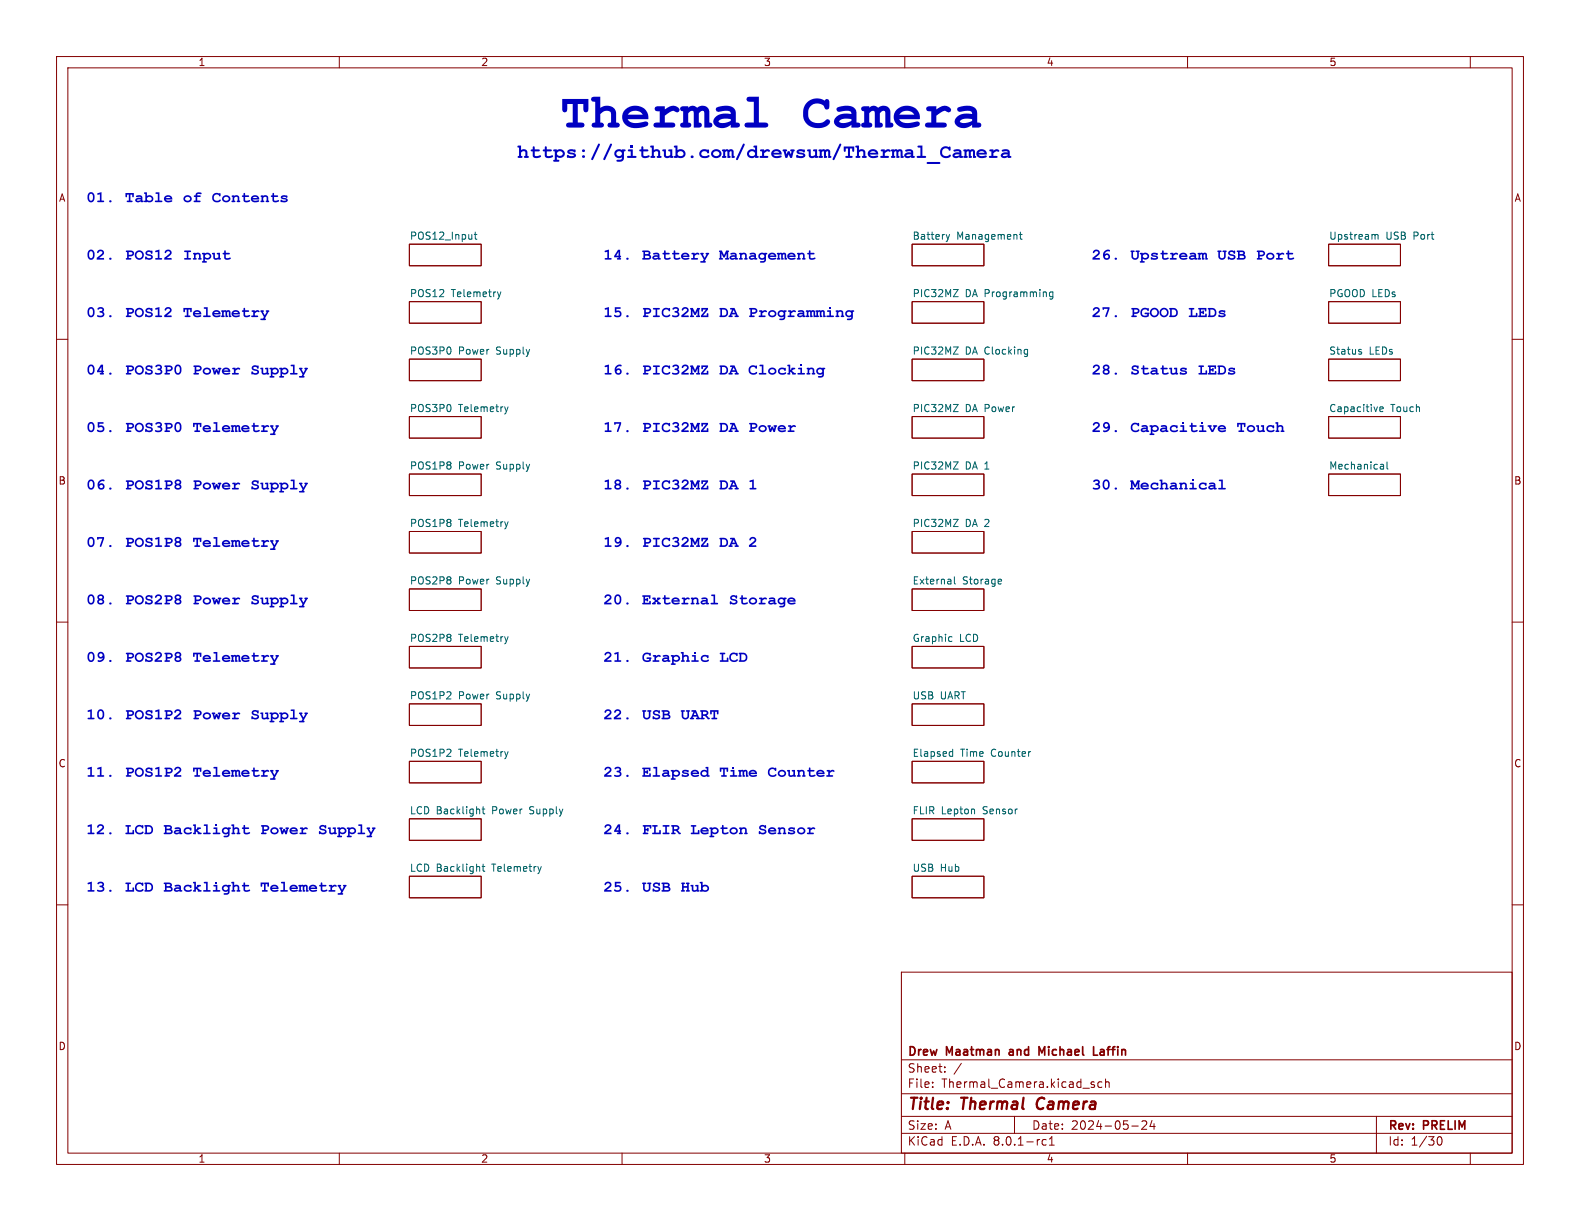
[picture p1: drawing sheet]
<svg xmlns="http://www.w3.org/2000/svg" width="279mm" height="216mm" viewBox="0 0 279 216" stroke-linecap="round" stroke-linejoin="round" font-family="sans-serif">
<g fill="none" stroke="#840000" stroke-width=".18">
<path d="M10 10h259.4v195.9h-259.4zM12 12h255.4v191.9h-255.4zM60 10v2M110 10v2M160 10v2M210 10v2M260 10v2M10 60h2M72.4 53.3h12.7v3.9h-12.7zM72.4 43.2h12.7v3.8h-12.7zM161.3 43.2h12.7v3.8h-12.7zM161.3 53.3h12.7v3.9h-12.7z"/>
<path d="M234.9 53.3h12.7v3.9h-12.7zM234.9 43.2h12.7v3.8h-12.7zM267.4 60h2M72.4 73.7h12.7v3.8h-12.7zM72.4 63.5h12.7v3.8h-12.7zM161.3 73.7h12.7v3.8h-12.7zM161.3 63.5h12.7v3.8h-12.7zM234.9 73.7h12.7v3.8h-12.7zM234.9 63.5h12.7v3.8h-12.7zM72.4 94h12.7v3.8h-12.7zM72.4 83.8h12.7v3.8h-12.7zM161.3 83.8h12.7v3.8h-12.7z"/>
<path d="M161.3 94h12.7v3.8h-12.7zM234.9 83.8h12.7v3.8h-12.7zM10 110h2M72.4 114.3h12.7v3.8h-12.7zM72.4 104.1h12.7v3.9h-12.7zM161.3 104.1h12.7v3.9h-12.7zM161.3 114.3h12.7v3.8h-12.7zM267.4 110h2M72.4 124.5h12.7v3.8h-12.7zM72.4 134.6h12.7v3.8h-12.7zM161.3 124.5h12.7v3.8h-12.7zM161.3 134.6h12.7v3.8h-12.7z"/>
<path d="M10 160h2M72.4 154.9h12.7v3.9h-12.7zM72.4 144.8h12.7v3.8h-12.7zM161.3 154.9h12.7v3.9h-12.7zM161.3 144.8h12.7v3.8h-12.7zM267.4 160h2M159.4 171.9h108v32h-108zM159.4 197.4h108M159.4 193.4h108M159.4 187.4h108M164.9 192.1v.2M164.9 191.4v.1"/>
<path d="M167.1 189.4v.2M167.1 188.7v.1M170 188l-1.3 1.9M179.4 197.4v3M193.1 191.8l.4 .1 .1 .2-.2 .2h-.3M193.1 191.3l.4 .1M194.9 191.4l-.5-.1-.3 .3v.4l.2 .2h.6M195.5 191.4l.2-.1 .4 .1v.9M195.5 190.8v1.5M200.1 199.1h1.2M201.9 198.3l.6-.1 .2 .1 .1 .3-.9 1.1h.9M203.7 198.1l-.3 1.1h.9"/>
<path d="M204.1 198.7v1M243.4 197.4v6.5M60 203.9v2M110 203.9v2M159.4 200.4h108M160 203.9v2M185 201.6l-.4-.1-.3 .3v.4l.1 .2h.6M185.6 202.5h.8M185.6 201.4l.4-.4v1.5M210 203.9v2M254.1 201.6l.2-.5 .2-.1a.8 .8 0 0 1 .5 .7 .8 .8 0 0 1-.5 .8l-.2-.2-.2-.4M260 203.9v2"/>
</g>
<path d="M183.6 194.4a1.27 1.27 0 0 0 0 1.6" fill="none" stroke="#840000" stroke-width=".4"/>
<path d="M178.5 186.1v.4M184.7 185.1l-.5 1-.5-1v1.5M193.4 185.1v1.5h.7M194.7 185.6h-.1M194.7 186a.29 .29 0 0 0-.2 .3 .29 .29 0 0 0 .2 .3" fill="none" stroke="#840000" stroke-width=".3"/>
<g fill="none" stroke="#006464" stroke-width=".18">
<path d="M83.9 41.5h.4M84 41v1.1l.3 .2M88 51.6l.3 .9M88.3 52.5l-.1 .3M88.6 51.6l-.3 .9M167.3 41.5l.3 .8M167.6 42.3l-.2 .4M167.9 41.5l-.3 .8M168.6 51.2h.8l-.8 1.3h.8M180.3 41.5h.4M180.4 41v1.1l.3 .2M186.2 51.7l-.4-.1-.2 .3 .1 .5h.5"/>
<path d="M186.2 51.6v1l-.3 .3-.3-.1M243.1 41.5l.1 .1M243.2 41.6l.1-.1h.3l.1 .8M243.2 41.6v.7M89.2 71.9l.3 .9M89.5 72.8l-.1 .3M89.8 71.9l-.3 .9M168.6 71.5h.8l-.8 1.3h.8M168.6 61.4h.8l-.8 1.2h.8M181.3 61.8h.4M181.7 62.6h-.4M181.7 61.8v1l-.2 .2"/>
<path d="M240.4 62.2l.3 .1 .1 .1-.2 .2h-.2M240.4 61.8h.3M244 72.4l.6-.2-.1-.2-.3-.1-.2 .2 .1 .6h.4M89.2 92.3l.3 .8M89.5 93.1l-.1 .3M89.8 92.3l-.3 .8M168.6 81.7h.8l-.8 1.2h.8M168.6 91.8h.8l-.8 1.3h.8M244.2 82.1l.4 .1 .1 .7M244.7 82.9h-.5M244.7 82.4l-.5 .1M245.3 81.7v1.1l.2 .1"/>
<path d="M89.2 112.6l.3 .8M89.5 113.4l-.1 .3M89.8 112.6l-.3 .8M168 112.6h.3M168.3 113.4h-.3M168.8 102v1.1l.1 .2M176.9 102.4l.2 .3-.6 .1M177.1 103.2l-.2 .1M89.2 132.9l.3 .8M89.5 133.7l-.1 .3M89.8 132.9l-.3 .8M168.1 132.9l.4 .1"/>
<path d="M168.5 132.5v1.2M168.5 133.7h-.4M85.3 153.2h.4M85.3 143.1h.4M85.4 142.6v1.1l.3 .2M85.4 152.8v1.1l.3 .2M95.7 153.2l-.3 .9"/>
</g>
<g fill="#0000c2">
<path d="M47.8 75.2h.5v.2l-.1 .1 .3 .6 .4-.6-.2-.1v-.2h.6v.2l-.8 1.2h.2v.3h-.9v-.2l.4-.1 .2-.2-.6-1z"/>
<path d="M39.7 44.3h.2v.4h.7l-.1 .3h-.6l.1 .6h.4a.25 .25 0 0 1 .2-.1 .25 .25 0 0 1 .2 .2 .72 .72 0 0 1-1.2-.1v-.6l-.3-.2 .3-.1z"/>
<path d="M29.1 34.7a.76 .76 0 0 1 .9-.2 .76 .76 0 0 1 .5 .8h-1.2l.3 .2h.4a.3 .3 0 0 1 .5 0 .84 .84 0 0 1-.9 .3 .84 .84 0 0 1-.6-.8h1.2l-.5-.2-.4 .2h-.3z"/>
<path d="M49.7 34.7l.4-.2 .4 .1a.2 .2 0 0 1 .3 0 .2 .2 0 0 1-.1 .3 .2 .2 0 0 1-.2-.1l-.6 .1 .4 .1a.43 .43 0 0 1 .6 .4 .43 .43 0 0 1-.6 .4l-.4-.1a.21 .21 0 0 1-.3 0 .21 .21 0 0 1 .1-.3 .21 .21 0 0 1 .3 .1l.6-.1-.4-.2a.4 .4 0 0 1-.4-.1 .4 .4 0 0 1-.1-.4z"/>
<path d="M46.1 54.9h.5v.2l-.1 .1 .3 .5 .4-.5-.2-.1v-.2h.6v.2l-.8 1.2h.2v.3h-.9v-.2l.4-.1 .2-.3-.6-.9z"/>
<path d="M123.8 44.8l.6-.1v.2l-.1 .1 .3 .6 .3-.6h-.1v-.2l.6-.1v.2l-.8 1.3h.2v.2h-.9v-.2h.4l.2-.3-.7-.9z"/>
<path d="M168.7 26.5a.92 .92 0 0 1 1.3 .4v.7h.3v.3h-.6v-.2l-.3 .2a.66 .66 0 0 1-1-.4l.8 .1 .5-.1v-.2h-.6l-.3 .2h-.4a.94 .94 0 0 1 1.3-.5 .66 .66 0 0 0-.9-.2l-.2-.2z"/>
<path d="M170.4 26.5l.5-.1v.1a.41 .41 0 0 1 .6 0 .51 .51 0 0 1 .6-.1 .51 .51 0 0 1 .3 .4v.8h.2v.3h-.5v-1l-.2-.2-.2 .2v.7h.1v.3h-.5v-1l-.1-.2-.3 .2v.7h.2v.3h-.6l-.2-.2 .3-.1v-.8l-.2-.1z"/>
<path d="M172.8 26.7a.95 .95 0 0 1 1.1-.3 .95 .95 0 0 1 .6 .9h-1.5l.4 .3h.4a.51 .51 0 0 1 .7 .1 1.05 1.05 0 0 1-1.1 .3 1.05 1.05 0 0 1-.7-1h1.4a.64 .64 0 0 0-1.1 0h-.3z"/>
<path d="M175 26.5l.7-.1v.2h.1a.48 .48 0 0 1 .5-.2 .48 .48 0 0 1 .4 .4l-.2 .1a.57 .57 0 0 0-.8 .2v.5h.6l.1 .3h-1.5v-.3h.4v-.8l-.3-.1z"/>
<path d="M177.2 26.5a.92 .92 0 0 1 1.4 .4v.7h.2v.3h-.6v-.2l-.3 .2a.66 .66 0 0 1-.9-.4l.7 .1 .5-.1v-.2h-.5l-.4 .2h-.3a.94 .94 0 0 1 1.2-.5 .66 .66 0 0 0-.9-.2l-.2-.2z"/>
<path d="M144.5 65.2l.4-.2 .5 .1v-.1l.5 .1v.2h-.2l-.1 1.2-.4 .3-.5-.1v-.2l.6-.1 .1-.3a.68 .68 0 0 1-1.1-.5h.3a.39 .39 0 0 0 .6 .4 .39 .39 0 0 0 .1-.7 .39 .39 0 0 0-.7 .3h-.3z"/>
<path d="M43.1 145.9h.2v.4h.7l-.1 .3h-.6l.1 .6h.4a.25 .25 0 0 1 .2-.1 .25 .25 0 0 1 .2 .2 .72 .72 0 0 1-1.1-.1v-.6l-.3-.2 .3-.1z"/>
<path d="M47.8 136.2h.5v.2h-.1l.3 .6 .4-.6h-.2v-.2h.6v.2l-.8 1.2h.2v.3h-.9v-.3h.4l.2-.3-.6-.9z"/>
<path d="M43.1 156.1h.2v.4h.7l-.1 .2-.6 .1 .1 .6h.4a.25 .25 0 0 1 .2-.1 .25 .25 0 0 1 .2 .1 .72 .72 0 0 1-1.1-.1v-.5l-.3-.2 .3-.1z"/>
<path d="M59.7 156.5h.6v.2l-.2 .1 .4 .5 .3-.5-.1-.1v-.2h.5l.1 .2-.8 1.2h.1l.1 .3h-1v-.2l.5-.1 .1-.3-.6-.9z"/>
<path d="M47.8 115.9h.5v.2h-.1l.3 .6 .4-.6h-.2v-.2h.6v.2l-.8 1.2h.2v.2h-.9v-.2h.4l.2-.3-.6-.9z"/>
<path d="M47.8 95.6l.5-.1v.2l-.1 .1 .3 .6 .4-.6h-.2v-.2l.6-.1v.2l-.8 1.3h.2v.2h-.9v-.2h.4l.2-.3-.6-.9z"/>
<path d="M125.8 105.2l.7-.1v1.5h.4l.1 .2h-1.3v-.2h.5v-1.2h-.4z"/>
<path d="M139.4 105.9a.76 .76 0 0 1 .8-.2 .76 .76 0 0 1 .5 .7h-1.2l.3 .2h.4a.3 .3 0 0 1 .5 .1 .84 .84 0 0 1-.9 .2 .84 .84 0 0 1-.6-.8h1.2l-.4-.2-.5 .2h-.3z"/>
<path d="M124.1 116a1.14 1.14 0 0 1 1.2 0l-.1 .4a.5 .5 0 0 0-.6-.3 .5 .5 0 0 0-.4 .5l.2 .1 .5 .1a.26 .26 0 0 1 .2-.2 .26 .26 0 0 1 .3 .2 .74 .74 0 0 1-1.1 .2 .74 .74 0 0 1-.2-1z"/>
<path d="M213.6 75.2h.6l.1 .2-.2 .1 .3 .6 .3-.6-.2-.1v-.2h.7l.1 .1-.3 .2-.5 .9h-.3l-.4-.9-.2-.1z"/>
<path d="M215.5 75.4a.76 .76 0 0 1 .8-.2 .76 .76 0 0 1 .5 .7h-1.2l.3 .2h.4a.3 .3 0 0 1 .5 .1 .84 .84 0 0 1-.9 .2 .84 .84 0 0 1-.6-.7h1.2l-.4-.3-.5 .3h-.3z"/>
<path d="M215.6 84.9l.6-.1v1.5h.5v.2h-1.2v-.2h.4v-1.2h-.3z"/>
<path d="M124 136.3l.5-.2 .5 .1v-.3h-.2v-.2l.5-.1v1.5l.2 .1-.1 .1-.4 .1v-.2a.68 .68 0 0 1-.7 .1 .68 .68 0 0 1-.5-.5h.3a.39 .39 0 0 0 .6 .3 .39 .39 0 0 0 0-.7l-.4 .1-.2 .3h-.3z"/>
<path d="M146.2 136.2l.5-.1v.2l.2-.1a.36 .36 0 0 1 .4-.1 .36 .36 0 0 1 .2 .4h-.1a.5 .5 0 0 0-.7 .2v.4h.6v.2h-1.2v-.2h.4v-.7h-.3z"/>
<path d="M227.7 44.3h.2l.1 .4h.6v.3h-.6v.6h.4a.25 .25 0 0 1 .3-.1 .25 .25 0 0 1 .2 .2 .72 .72 0 0 1-1.2-.1v-.6l-.3-.2 .3-.1z"/>
<path d="M208.7 65.2l.4-.2h.5a.2 .2 0 0 1 .2 .1 .2 .2 0 0 1 0 .3 .2 .2 0 0 1-.3-.1l-.5 .1 .3 .1a.43 .43 0 0 1 .6 .4 .43 .43 0 0 1-.6 .4l-.4-.1a.21 .21 0 0 1-.2 0 .21 .21 0 0 1 0-.3 .21 .21 0 0 1 .3 0h.6l-.4-.2a.4 .4 0 0 1-.4-.1 .4 .4 0 0 1-.1-.4z"/>
</g>
<g font-size="8.8" fill="#0000c2">
<text x="99.1" y="23.6">Thermal</text>
<text x="141.7" y="23.6">Camera</text>
</g>
<text font-size="3.5" fill="#0000c2" x="91.4" y="28.4">https://github.com/drewsum/Thermal_Camera</text>
<g font-size="2.8" fill="#0000c2">
<text x="15.2" y="36.1">01.</text>
<text x="22.1" y="36.1">Table</text>
<text x="32.3" y="36.1">of</text>
<text x="37.4" y="36.1">Contents</text>
<text x="15.2" y="46.3">02.</text>
<text x="22.1" y="46.3">POS12 Input</text>
<text x="106.7" y="46.3">14.</text>
<text x="113.5" y="46.3">Battery</text>
<text x="127.2" y="46.3">Management</text>
<text x="193" y="46.3">26.</text>
<text x="199.9" y="46.3">Upstream</text>
<text x="215.2" y="46.3">USB Port</text>
<text x="15.2" y="56.4">03.</text>
<text x="22.1" y="56.4">POS12 Telemetry</text>
<text x="106.7" y="56.4">15.</text>
<text x="113.5" y="56.4">PIC32MZ DA Programming</text>
<text x="193" y="56.4">27.</text>
<text x="199.9" y="56.4">PGOODLEDs</text>
<text x="15.2" y="66.6">04.</text>
<text x="22.1" y="66.6">POS3P0 Power Supply</text>
<text x="106.7" y="66.6">16.</text>
<text x="113.5" y="66.6">PIC32MZ DA Clocking</text>
<text x="193" y="66.6">28.</text>
<text x="199.9" y="66.6">Status</text>
<text x="211.8" y="66.6">LEDs</text>
<text x="15.2" y="76.7">05.</text>
<text x="22.1" y="76.7">POS3P0 Telemetry</text>
<text x="106.7" y="76.7">17.</text>
<text x="113.5" y="76.7">PIC32MZ DA Power</text>
<text x="193" y="76.7">29.</text>
<text x="199.9" y="76.7">Capacitive</text>
<text x="218.6" y="76.7">Touch</text>
<text x="15.2" y="86.9">06.</text>
<text x="22.1" y="86.9">POS1P8 Power Supply</text>
<text x="106.7" y="86.9">18.</text>
<text x="113.5" y="86.9">PIC32MZ DA 1</text>
<text x="193" y="86.9">30.</text>
<text x="199.9" y="86.9">Mechanical</text>
<text x="15.2" y="97.1">07.</text>
<text x="22.1" y="97.1">POS1P8 Telemetry</text>
<text x="106.7" y="97.1">19.</text>
<text x="113.5" y="97.1">PIC32MZ DA 2</text>
<text x="15.2" y="107.2">08.</text>
<text x="22.1" y="107.2">POS2P8 Power Supply</text>
<text x="106.7" y="107.2">20.</text>
<text x="113.5" y="107.2">External</text>
<text x="128.9" y="107.2">Storage</text>
<text x="15.2" y="117.4">09.</text>
<text x="22.1" y="117.4">POS2P8 Telemetry</text>
<text x="106.7" y="117.4">21.</text>
<text x="113.5" y="117.4">Graphic</text>
<text x="127.2" y="117.4">LCD</text>
<text x="15.2" y="127.5">10.</text>
<text x="22.1" y="127.5">POS1P2 Power Supply</text>
<text x="106.7" y="127.5">22.</text>
<text x="113.5" y="127.5">USB UART</text>
<text x="15.2" y="137.7">11.</text>
<text x="22.1" y="137.7">POS1P2 Telemetry</text>
<text x="106.7" y="137.7">23.</text>
<text x="113.5" y="137.7">Elapsed</text>
<text x="127.2" y="137.7">Time Counter</text>
<text x="15.2" y="147.9">12.</text>
<text x="22.1" y="147.9">LCD Backlight</text>
<text x="46" y="147.9">Power Supply</text>
<text x="106.7" y="147.9">24.</text>
<text x="113.5" y="147.9">FLIR</text>
<text x="122" y="147.9">Lepton</text>
<text x="134" y="147.9">Sensor</text>
<text x="15.2" y="158">13.</text>
<text x="22.1" y="158">LCD Backlight</text>
<text x="46" y="158">Telemetry</text>
<text x="106.7" y="158">25.</text>
<text x="113.5" y="158">USB Hub</text>
</g>
<g font-size="2.8" fill="#840000">
<text x="160.4" y="196.8">Title:</text>
<text x="170.1" y="196.8">Thermal</text>
<text x="184.2" y="196.8">Camera</text>
</g>
<g font-size="2.1" fill="#840000">
<text x="160.4" y="189.9">Sheet:</text>
<text x="160.4" y="187.1">Drew</text>
<text x="167.4" y="187.1">Maatman</text>
<text x="179.2" y="187.1">and</text>
<text x="185" y="187.1">Michael</text>
<text x="195.2" y="187.1">Laffin</text>
<text x="160.4" y="192.6">File:</text>
<text x="166.5" y="192.6">Thermal_Camera.kicad_sch</text>
<text x="160.4" y="202.8">KiCad</text>
<text x="160.4" y="200">Size:</text>
<text x="167.1" y="200">A</text>
<text x="168.1" y="202.8">E.D.A.</text>
<text x="175.7" y="202.8">8.0.1-rc1</text>
<text x="182.4" y="200">Date:</text>
<text x="189.4" y="200">2024-05-24</text>
<text x="245.4" y="200.2">Rev:</text>
<text x="245.4" y="202.8">Id:</text>
<text x="249.5" y="202.8">1/30</text>
<text x="251.8" y="200.2">PRELIM</text>
</g>
<g font-size="1.8" fill="#840000">
<text x="35" y="11.9">1</text>
<text x="85" y="11.9">2</text>
<text x="135" y="11.9">3</text>
<text x="185" y="11.9">4</text>
<text x="235" y="11.9">5</text>
<text x="10.3" y="35.9">A</text>
<text x="267.7" y="35.9">A</text>
<text x="10.3" y="85.9">B</text>
<text x="267.7" y="85.9">B</text>
<text x="10.3" y="135.9">C</text>
<text x="267.7" y="135.9">C</text>
<text x="10.3" y="185.9">D</text>
<text x="267.7" y="185.9">D</text>
<text x="35" y="205.8">1</text>
<text x="85" y="205.8">2</text>
<text x="135" y="205.8">3</text>
<text x="185" y="205.8">4</text>
<text x="235" y="205.8">5</text>
</g>
<g font-size="1.8" fill="#006464">
<text x="72.4" y="42.5">POS12_Input</text>
<text x="161.3" y="42.5">Battery</text>
<text x="169.2" y="42.5">Management</text>
<text x="234.9" y="42.5">Upstream</text>
<text x="245.1" y="42.5">USB</text>
<text x="250.1" y="42.5">Port</text>
<text x="72.4" y="52.6">POS12</text>
<text x="79.8" y="52.6">Telemetry</text>
<text x="161.3" y="52.6">PIC32MZ</text>
<text x="170.7" y="52.6">DA Programming</text>
<text x="234.9" y="52.6">PGOOD LEDs</text>
<text x="72.4" y="62.8">POS3P0</text>
<text x="81.1" y="62.8">Power</text>
<text x="87.9" y="62.8">Supply</text>
<text x="161.3" y="62.8">PIC32MZ</text>
<text x="170.7" y="62.8">DA Clocking</text>
<text x="234.9" y="62.8">Status</text>
<text x="242.1" y="62.8">LEDs</text>
<text x="72.4" y="72.9">POS3P0</text>
<text x="81.1" y="72.9">Telemetry</text>
<text x="161.3" y="72.9">PIC32MZ</text>
<text x="170.7" y="72.9">DA Power</text>
<text x="234.9" y="72.9">Capacitive</text>
<text x="245.9" y="72.9">Touch</text>
<text x="72.4" y="83.1">POS1P8</text>
<text x="81.1" y="83.1">Power</text>
<text x="87.9" y="83.1">Supply</text>
<text x="161.3" y="83.1">PIC32MZ</text>
<text x="170.7" y="83.1">DA 1</text>
<text x="234.9" y="83.1">Mechanical</text>
<text x="72.4" y="93.3">POS1P8</text>
<text x="81.1" y="93.3">Telemetry</text>
<text x="161.3" y="93.3">PIC32MZ</text>
<text x="170.7" y="93.3">DA 2</text>
<text x="72.4" y="103.4">POS2P8</text>
<text x="81.1" y="103.4">Power</text>
<text x="87.9" y="103.4">Supply</text>
<text x="161.3" y="103.4">External</text>
<text x="170.2" y="103.4">Storage</text>
<text x="72.4" y="113.6">POS2P8</text>
<text x="81.1" y="113.6">Telemetry</text>
<text x="161.3" y="113.6">Graphic</text>
<text x="169.7" y="113.6">LCD</text>
<text x="72.4" y="123.7">POS1P2</text>
<text x="81.1" y="123.7">Power</text>
<text x="87.9" y="123.7">Supply</text>
<text x="161.3" y="123.7">USB</text>
<text x="166.3" y="123.7">UART</text>
<text x="72.4" y="133.9">POS1P2</text>
<text x="81.1" y="133.9">Telemetry</text>
<text x="161.3" y="133.9">Elapsed</text>
<text x="169.8" y="133.9">Time</text>
<text x="175.4" y="133.9">Counter</text>
<text x="72.4" y="144.1">LCD Backlight</text>
<text x="87.1" y="144.1">Power</text>
<text x="93.9" y="144.1">Supply</text>
<text x="161.3" y="144.1">FLIR</text>
<text x="166.5" y="144.1">Lepton</text>
<text x="173.9" y="144.1">Sensor</text>
<text x="72.4" y="154.2">LCD Backlight</text>
<text x="87.1" y="154.2">Telemetry</text>
<text x="161.3" y="154.2">USB</text>
<text x="166.3" y="154.2">Hub</text>
</g>
</svg>
